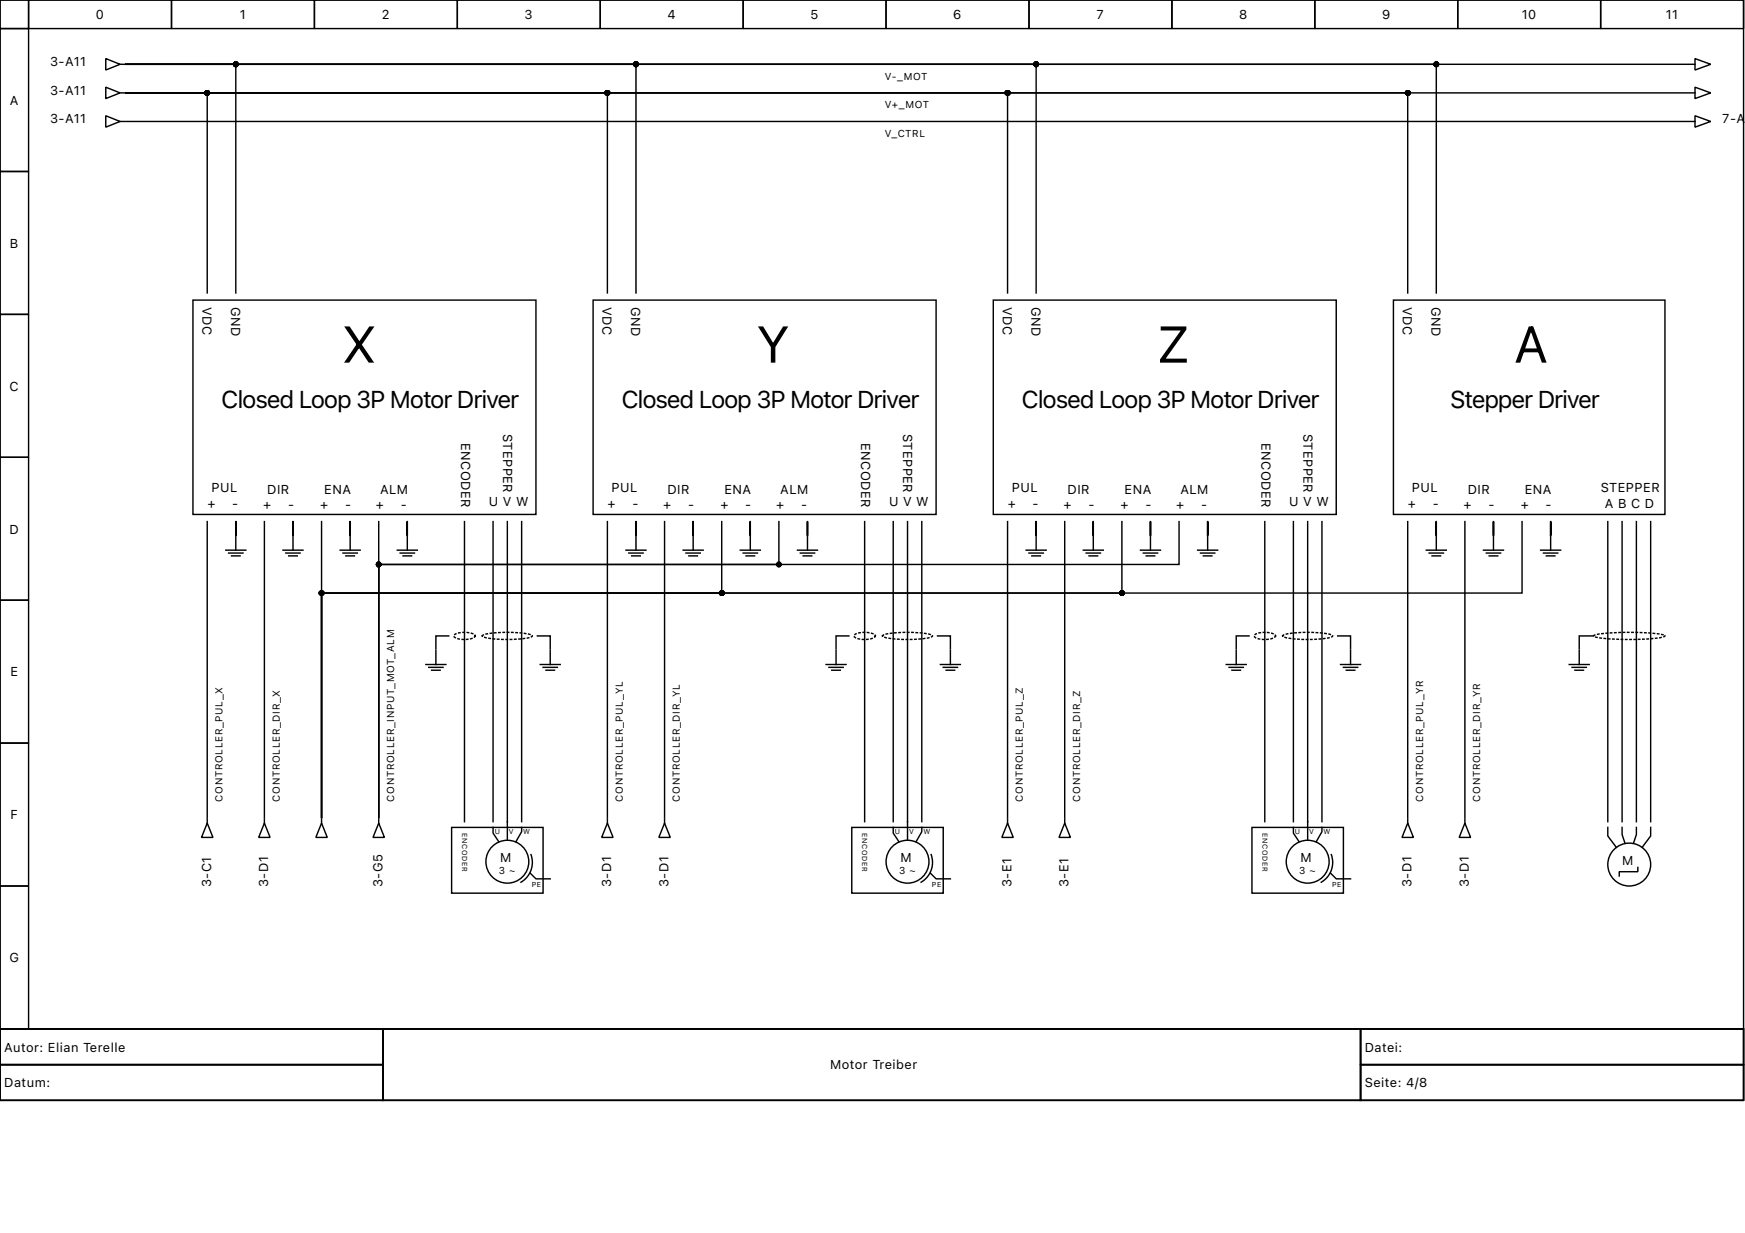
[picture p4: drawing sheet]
<svg xmlns="http://www.w3.org/2000/svg" width="297mm" height="210mm" viewBox="0 0 297 210" stroke-linecap="round" stroke-linejoin="round" font-family="sans-serif">
<g fill="none" stroke="#000" stroke-width=".24">
<path d="M0 0h296.8v175.2h-296.8zM0 0h4.9v4.9h-4.9zM4.9 0h24.3v4.9h-24.3zM29.2 0h24.3v4.9h-24.3zM53.5 0h24.3v4.9h-24.3zM77.8 0h24.4v4.9h-24.4zM102.2 0h24.3v4.9h-24.3zM126.5 0h24.3v4.9h-24.3zM150.8 0h24.4v4.9h-24.4zM175.2 0h24.3v4.9h-24.3zM199.5 0h24.3v4.9h-24.3zM223.8 0h24.3v4.9h-24.3z"/>
<path d="M248.1 0h24.4v4.9h-24.4zM272.5 0h24.3v4.9h-24.3zM0 4.9h4.9v24.3h-4.9zM18 14.8l2.4 1-2.4 1zM18 10l2.4 .9-2.4 1zM18 19.7l2.4 1-2.4 1zM20.4 15.8h.8M20.4 10.9h.8M21.4 15.8h266.2M21.4 10.9h155v39M21.4 10.9h18.7v39M21.4 10.9h223.1v39"/>
<path d="M21.4 15.8h218.2v34.1M21.4 10.9h266.2M21.4 15.8h13.9v34.1M21.4 15.8h150.1v34.1M21.4 10.9h86.9v39M21.4 15.8h82v34.1M287.8 15.8h.7M287.8 10.9h.7M288.5 10l2.7 .9-2.7 1zM288.5 19.7l2.7 1-2.7 1zM288.5 14.8l2.7 1-2.7 1zM0 29.2h4.9v24.3h-4.9z"/>
<path d="M20.4 20.7h.8M21.4 20.7h266.2M287.8 20.7h.7M0 53.5h4.9v24.3h-4.9zM32.8 51.1h58.4v36.5h-58.4zM101 51.1h58.3v36.5h-58.3zM169.1 51.1h58.4v36.5h-58.4zM237.2 51.1h46.2v36.5h-46.2zM0 77.8h4.9v24.4h-4.9zM35.3 88.8v50.4M38.4 93.7h3.4M38.9 94.1h2.5"/>
<path d="M39.4 94.6h1.5M40.1 88.8v2.4v-2.4v2.2M40.1 91.2v2.5M45 88.8v50.4M48.2 93.7h3.4M48.7 94.1h2.4M49.1 94.6h1.5M49.9 88.8v2.4v-2.4v2.2M49.9 91.2v2.5M54.7 88.8v50.4M57.9 93.7h3.4M58.4 94.1h2.4"/>
<path d="M58.9 94.6h1.4M59.6 91.2v2.5M59.6 88.8v2.4v-2.4v2.2M64.5 88.8v50.4M67.6 93.7h3.4M68.1 94.1h2.4M68.6 94.6h1.5M69.3 88.8v2.4v-2.4v2.2M69.3 91.2v2.5M79.1 88.8v51.1M83.9 88.8v51.1M86.4 88.8v54.2"/>
<path d="M88.8 88.8v51.1M103.4 88.8v50.4M106.6 93.7h3.4M107 94.1h2.5M107.5 94.6h1.5M108.3 88.8v2.4v-2.4v2.2M108.3 91.2v2.5M113.1 88.8v50.4M116.3 93.7h3.4M116.8 94.1h2.4M117.3 94.6h1.4M118 91.2v2.5"/>
<path d="M118 88.8v2.4v-2.4v2.2M122.9 88.8v12.2h-68.2v38.2M126 93.7h3.4M126.5 94.1h2.4M127 94.6h1.4M127.7 88.8v2.4v-2.4v2.2M127.7 91.2v2.5M132.6 88.8v7.3h-68.1v43.1M135.7 93.7h3.5M136.2 94.1h2.5M136.7 94.6h1.5M137.5 88.8v2.4v-2.4v2.2"/>
<path d="M137.5 91.2v2.5M147.2 88.8v51.1M152 88.8v51.1M154.5 88.8v54.2M156.9 88.8v51.1M171.5 88.8v50.4M174.7 93.7h3.4M175.2 94.1h2.4M175.6 94.6h1.5M176.4 88.8v2.4v-2.4v2.2M176.4 91.2v2.5M181.2 88.8v50.4"/>
<path d="M184.4 93.7h3.4M184.9 94.1h2.4M185.4 94.6h1.4M186.1 91.2v2.5M186.1 88.8v2.4v-2.4v2.2M191 88.8v12.2h-136.3v38.2M194.1 93.7h3.4M194.6 94.1h2.5M195.1 94.6h1.5M195.8 88.8v2.4v-2.4v2.2M195.8 91.2v2.5M200.7 88.8v7.3h-136.2v43.1"/>
<path d="M203.9 93.7h3.4M204.4 94.1h2.4M204.8 94.6h1.5M205.6 91.2v2.5M205.6 88.8v2.4v-2.4v2.2M215.3 88.8v51.1M220.2 88.8v51.1M222.6 88.8v54.2M225 88.8v51.1M239.6 88.8v50.4M242.8 93.7h3.4M243.3 94.1h2.4"/>
<path d="M243.8 94.6h1.4M244.5 88.8v2.4v-2.4v2.2M244.5 91.2v2.5M249.4 88.8v50.4M252.5 93.7h3.4M253 94.1h2.4M253.5 94.6h1.5M254.2 91.2v2.5M254.2 88.8v2.4v-2.4v2.2M259.1 88.8v12.2h-204.4v38.2M262.3 93.7h3.4M262.7 94.1h2.5"/>
<path d="M263.2 94.6h1.5M264 88.8v2.4v-2.4v2.2M264 91.2v2.5M273.7 88.8v51.1M276.1 88.8v51.1M278.5 88.8v51.1M281 88.8v51.1M0 102.2h4.9v24.3h-4.9zM72.5 113.1h3.4M73 113.6h2.4M73.5 114.1h1.4M74.2 110.7v2.4"/>
<path d="M76.4 108.3h-2.2v2.1M91.5 108.3h2.2v2.1M92 113.1h3.4M92.4 113.6h2.5M92.9 114.1h1.5M93.7 110.7v2.4M140.6 113.1h3.4M141.1 113.6h2.4M141.6 114.1h1.4M142.3 110.7v2.4M144.5 108.3h-2.2v2.1M159.6 108.3h2.2v2.1"/>
<path d="M160.1 113.1h3.4M160.6 113.6h2.4M161 114.1h1.5M161.8 110.7v2.4M208.7 113.1h3.4M209.2 113.6h2.4M209.7 114.1h1.5M210.4 110.7v2.4M212.6 108.3h-2.2v2.1M227.7 108.3h2.2v2.1M228.2 113.1h3.4M228.7 113.6h2.4"/>
<path d="M229.2 114.1h1.4M229.9 110.7v2.4M267.1 113.1h3.4M267.6 113.6h2.4M268.1 114.1h1.4M268.8 110.7v2.4M271.3 108.3h-2.5v2.1M0 126.5h4.9v24.3h-4.9zM35.3 139.4v.7M45 139.4v.7M54.7 139.4v.7M64.5 139.4v.7"/>
<path d="M103.4 139.4v.7M113.1 139.4v.7M171.5 139.4v.7M181.2 139.4v.7M239.6 139.4v.7M249.4 139.4v.7M0 150.8h4.9v24.4h-4.9zM35.3 140.1l.9 2.5h-1.9zM45 140.1l1 2.5h-2zM54.7 140.1l1 2.5h-1.9zM64.5 140.1l.9 2.5h-1.9zM76.9 140.9h15.5v11.1h-15.5z"/>
<path d="M83.9 140.9v.9l1 1.5M88.8 140.9v.7l-1 1.7M90.3 148.6l.9 1h2.5M90.4 145.5a3.9 3.9 0 0 1-1.7 4.7M103.4 140.1l1 2.5h-2zM113.1 140.1l1 2.5h-2zM145 140.9h15.6v11.1h-15.6zM152 140.9v.9l1 1.5M156.9 140.9v.7l-1 1.7M158.4 148.6l.9 1h2.5M158.5 145.5a3.9 3.9 0 0 1-1.7 4.7M171.5 140.1l1 2.5h-2z"/>
<path d="M181.2 140.1l1 2.5h-1.9zM213.1 140.9h15.6v11.1h-15.6zM220.2 140.9v.9l.9 1.5M225 140.9v.7l-.9 1.7M226.5 148.6l1 1h2.4M226.6 145.5a3.9 3.9 0 0 1-1.7 4.7M239.6 140.1l1 2.5h-1.9zM249.4 140.1l.9 2.5h-1.9zM273.7 140.9v1.4l1.4 2M276.1 140.9v1.2l.5 1.4M278.5 140.9v1.2l-.4 1.4M278.8 147.7v.7h-3.2v.7"/>
<path d="M281 140.9v1.4l-1.5 2M0 175.2h296.8v12.1h-296.8zM0 175.2h65.2v6h-65.2zM65.2 175.2h166.4v12.1h-166.4zM231.6 175.2h65.2v6h-65.2zM0 181.2h65.2v6.1h-65.2zM231.6 181.2h65.2v6.1h-65.2z"/>
<circle cx="86.4" cy="146.7" r="3.6"/>
<circle cx="154.5" cy="146.7" r="3.6"/>
<circle cx="222.6" cy="146.7" r="3.6"/>
<circle cx="277.3" cy="147.2" r="3.6"/>
</g>
<path d="M77.3 108.1a3.8 3.8 0 0 1 3.5 0l.1 .2a2.45 2.45 0 0 1-2.4 .5 1.3 1.3 0 0 1-1.3-.5zM82.2 108.1a18.6 18.6 0 0 1 8.3 0l.1 .2a5.7 5.7 0 0 1-3.3 .5l-3.6-.1a2.26 2.26 0 0 1-1.6-.4zM145.4 108.1a3.8 3.8 0 0 1 3.5 0l.1 .2a2.45 2.45 0 0 1-2.4 .5 1.3 1.3 0 0 1-1.2-.5zM150.3 108.1a18.6 18.6 0 0 1 8.3 0l.1 .2a5.7 5.7 0 0 1-3.2 .5l-3.7-.1a2.26 2.26 0 0 1-1.6-.4zM213.6 108.1a3.8 3.8 0 0 1 3.4 0l.1 .2a2.45 2.45 0 0 1-2.4 .5 1.3 1.3 0 0 1-1.2-.5zM218.5 108.1a18.6 18.6 0 0 1 8.2 0l.2 .2a5.7 5.7 0 0 1-3.3 .5l-3.7-.1a2.26 2.26 0 0 1-1.6-.4zM271.3 108.3a8.1 8.1 0 0 1 3.7-.6 34.4 34.4 0 0 1 8.3 .4l.1 .2a8.1 8.1 0 0 1-3.7 .5 34.4 34.4 0 0 1-8.3-.4z" fill="none" stroke="#000" stroke-width=".24" stroke-dasharray=".2 .5"/>
<g fill="#000" stroke="#000" stroke-width=".24">
<circle cx="35.3" cy="15.8" r=".36"/>
<circle cx="40.1" cy="10.9" r=".36"/>
<circle cx="103.4" cy="15.8" r=".36"/>
<circle cx="108.3" cy="10.9" r=".36"/>
<circle cx="171.5" cy="15.8" r=".36"/>
<circle cx="176.4" cy="10.9" r=".36"/>
<circle cx="239.6" cy="15.8" r=".36"/>
<circle cx="244.5" cy="10.9" r=".36"/>
<circle cx="64.5" cy="96.1" r=".36"/>
<circle cx="132.6" cy="96.1" r=".36"/>
<circle cx="54.7" cy="101" r=".36"/>
<circle cx="122.9" cy="101" r=".36"/>
<circle cx="191" cy="101" r=".36"/>
</g>
<g font-size="8.8">
<text x="58.2" y="61.7">X</text>
<text x="128.7" y="61.7">Y</text>
<text x="196.9" y="61.7">Z</text>
<text x="257.7" y="61.7">A</text>
</g>
<g font-size="4.1">
<text x="37.7" y="69.5">ClosedLoop3PMotorDriver</text>
<text x="105.8" y="69.5">ClosedLoop3PMotorDriver</text>
<text x="173.9" y="69.5">ClosedLoop3PMotorDriver</text>
<text x="246.9" y="69.5">StepperDriver</text>
</g>
<g font-size="2.2">
<text x="16.3" y="3.3">0</text>
<text x="40.8" y="3.3">1</text>
<text x="65" y="3.3">2</text>
<text x="89.3" y="3.3">3</text>
<text x="113.6" y="3.3">4</text>
<text x="138" y="3.3">5</text>
<text x="162.3" y="3.3">6</text>
<text x="186.7" y="3.3">7</text>
<text x="210.9" y="3.3">8</text>
<text x="235.3" y="3.3">9</text>
<text x="259" y="3.3">10</text>
<text x="283.6" y="3.3">11</text>
<text x="8.5" y="11.2">3-A11</text>
<text x="1.7" y="17.9">A</text>
<text x="8.5" y="16.1">3-A11</text>
<text x="8.5" y="21">3-A11</text>
<text x="293.2" y="21">7-A</text>
<text x="1.7" y="42.2">B</text>
<text x="34.5" y="52.3" transform="rotate(90 34.5 52.3)">VDC</text>
<text x="39.3" y="52.3" transform="rotate(90 39.3 52.3)">GND</text>
<text x="102.6" y="52.3" transform="rotate(90 102.6 52.3)">VDC</text>
<text x="107.5" y="52.3" transform="rotate(90 107.5 52.3)">GND</text>
<text x="170.7" y="52.3" transform="rotate(90 170.7 52.3)">VDC</text>
<text x="175.6" y="52.3" transform="rotate(90 175.6 52.3)">GND</text>
<text x="238.8" y="52.3" transform="rotate(90 238.8 52.3)">VDC</text>
<text x="243.7" y="52.3" transform="rotate(90 243.7 52.3)">GND</text>
<text x="1.6" y="66.5">C</text>
<text x="78.5" y="75.4" transform="rotate(90 78.5 75.4)">ENCODER</text>
<text x="85.6" y="73.9" transform="rotate(90 85.6 73.9)">STEPPER</text>
<text x="146.6" y="75.4" transform="rotate(90 146.6 75.4)">ENCODER</text>
<text x="153.8" y="73.9" transform="rotate(90 153.8 73.9)">STEPPER</text>
<text x="214.7" y="75.4" transform="rotate(90 214.7 75.4)">ENCODER</text>
<text x="221.9" y="73.9" transform="rotate(90 221.9 73.9)">STEPPER</text>
<text x="36" y="83.8">PUL</text>
<text x="104.1" y="83.8">PUL</text>
<text x="172.2" y="83.8">PUL</text>
<text x="240.3" y="83.8">PUL</text>
<text x="272.5" y="83.8">STEPPER</text>
<text x="35.3" y="86.5">+</text>
<text x="39.5" y="86.5">-</text>
<text x="44.8" y="86.7">+</text>
<text x="45.5" y="84">DIR</text>
<text x="49" y="86.7">-</text>
<text x="54.5" y="86.7">+</text>
<text x="55.2" y="84">ENA</text>
<text x="58.8" y="86.7">-</text>
<text x="64" y="86.7">+</text>
<text x="64.7" y="84">ALM</text>
<text x="68.2" y="86.7">-</text>
<text x="83.2" y="86.2">U V W</text>
<text x="103.4" y="86.5">+</text>
<text x="107.7" y="86.5">-</text>
<text x="112.9" y="86.7">+</text>
<text x="113.6" y="84">DIR</text>
<text x="117.1" y="86.7">-</text>
<text x="122.6" y="86.7">+</text>
<text x="123.3" y="84">ENA</text>
<text x="126.9" y="86.7">-</text>
<text x="132.1" y="86.7">+</text>
<text x="132.8" y="84">ALM</text>
<text x="136.4" y="86.7">-</text>
<text x="151.3" y="86.2">U V W</text>
<text x="171.5" y="86.5">+</text>
<text x="175.8" y="86.5">-</text>
<text x="181" y="86.7">+</text>
<text x="181.7" y="84">DIR</text>
<text x="185.3" y="86.7">-</text>
<text x="190.7" y="86.7">+</text>
<text x="191.4" y="84">ENA</text>
<text x="195" y="86.7">-</text>
<text x="200.2" y="86.7">+</text>
<text x="200.9" y="84">ALM</text>
<text x="204.5" y="86.7">-</text>
<text x="219.5" y="86.2">U V W</text>
<text x="239.6" y="86.5">+</text>
<text x="243.9" y="86.5">-</text>
<text x="249.1" y="86.7">+</text>
<text x="249.8" y="84">DIR</text>
<text x="253.4" y="86.7">-</text>
<text x="258.9" y="86.7">+</text>
<text x="259.6" y="84">ENA</text>
<text x="263.1" y="86.7">-</text>
<text x="273.2" y="86.5">A B C D</text>
<text x="1.6" y="90.8">D</text>
<text x="1.8" y="115.2">E</text>
<text x="1.8" y="139.5">F</text>
<text x="85.2" y="146.8">M</text>
<text x="153.3" y="146.8">M</text>
<text x="221.4" y="146.8">M</text>
<text x="276.1" y="147.3">M</text>
<text x="35.9" y="151.1" transform="rotate(-90 35.9 151.1)">3-C1</text>
<text x="45.7" y="151.1" transform="rotate(-90 45.7 151.1)">3-D1</text>
<text x="65.1" y="151.1" transform="rotate(-90 65.1 151.1)">3-G5</text>
<text x="104" y="151.1" transform="rotate(-90 104 151.1)">3-D1</text>
<text x="113.8" y="151.1" transform="rotate(-90 113.8 151.1)">3-D1</text>
<text x="172.2" y="151.1" transform="rotate(-90 172.2 151.1)">3-E1</text>
<text x="181.9" y="151.1" transform="rotate(-90 181.9 151.1)">3-E1</text>
<text x="240.3" y="151.1" transform="rotate(-90 240.3 151.1)">3-D1</text>
<text x="250" y="151.1" transform="rotate(-90 250 151.1)">3-D1</text>
<text x="1.6" y="163.8">G</text>
<text x=".7" y="179">Autor: Elian Terelle</text>
<text x="232.3" y="179">Datei:</text>
<text x=".7" y="185.1">Datum:</text>
<text x="141.3" y="182.1">Motor Treiber</text>
<text x="232.3" y="185.1">Seite: 4/8</text>
</g>
<g font-size="1.7">
<text x="150.6" y="13.6">V-_MOT</text>
<text x="150.6" y="23.3">V_CTRL</text>
<text x="150.6" y="18.4">V+_MOT</text>
<text x="37.9" y="136.5" transform="rotate(-90 37.9 136.5)">CONTROLLER_PUL_X</text>
<text x="47.6" y="136.5" transform="rotate(-90 47.6 136.5)">CONTROLLER_DIR_X</text>
<text x="67.1" y="136.5" transform="rotate(-90 67.1 136.5)">CONTROLLER_INPUT_MOT_ALM</text>
<text x="106" y="136.5" transform="rotate(-90 106 136.5)">CONTROLLER_PUL_YL</text>
<text x="115.7" y="136.5" transform="rotate(-90 115.7 136.5)">CONTROLLER_DIR_YL</text>
<text x="174.1" y="136.5" transform="rotate(-90 174.1 136.5)">CONTROLLER_PUL_Z</text>
<text x="183.9" y="136.5" transform="rotate(-90 183.9 136.5)">CONTROLLER_DIR_Z</text>
<text x="242.2" y="136.5" transform="rotate(-90 242.2 136.5)">CONTROLLER_PUL_YR</text>
<text x="252" y="136.5" transform="rotate(-90 252 136.5)">CONTROLLER_DIR_YR</text>
<text x="84.9" y="148.8">3 ~</text>
<text x="153" y="148.8">3 ~</text>
<text x="221.2" y="148.8">3 ~</text>
</g>
<g font-size="1.2">
<text x="78.7" y="141.9" transform="rotate(90 78.7 141.9)">ENCODER</text>
<text x="84.2" y="142">U</text>
<text x="86.6" y="142">V</text>
<text x="89.1" y="142">W</text>
<text x="146.8" y="141.9" transform="rotate(90 146.8 141.9)">ENCODER</text>
<text x="152.3" y="142">U</text>
<text x="154.8" y="142">V</text>
<text x="157.2" y="142">W</text>
<text x="214.9" y="141.9" transform="rotate(90 214.9 141.9)">ENCODER</text>
<text x="220.4" y="142">U</text>
<text x="222.9" y="142">V</text>
<text x="225.3" y="142">W</text>
<text x="90.5" y="151">PE</text>
<text x="158.6" y="151">PE</text>
<text x="226.8" y="151">PE</text>
</g>
</svg>
